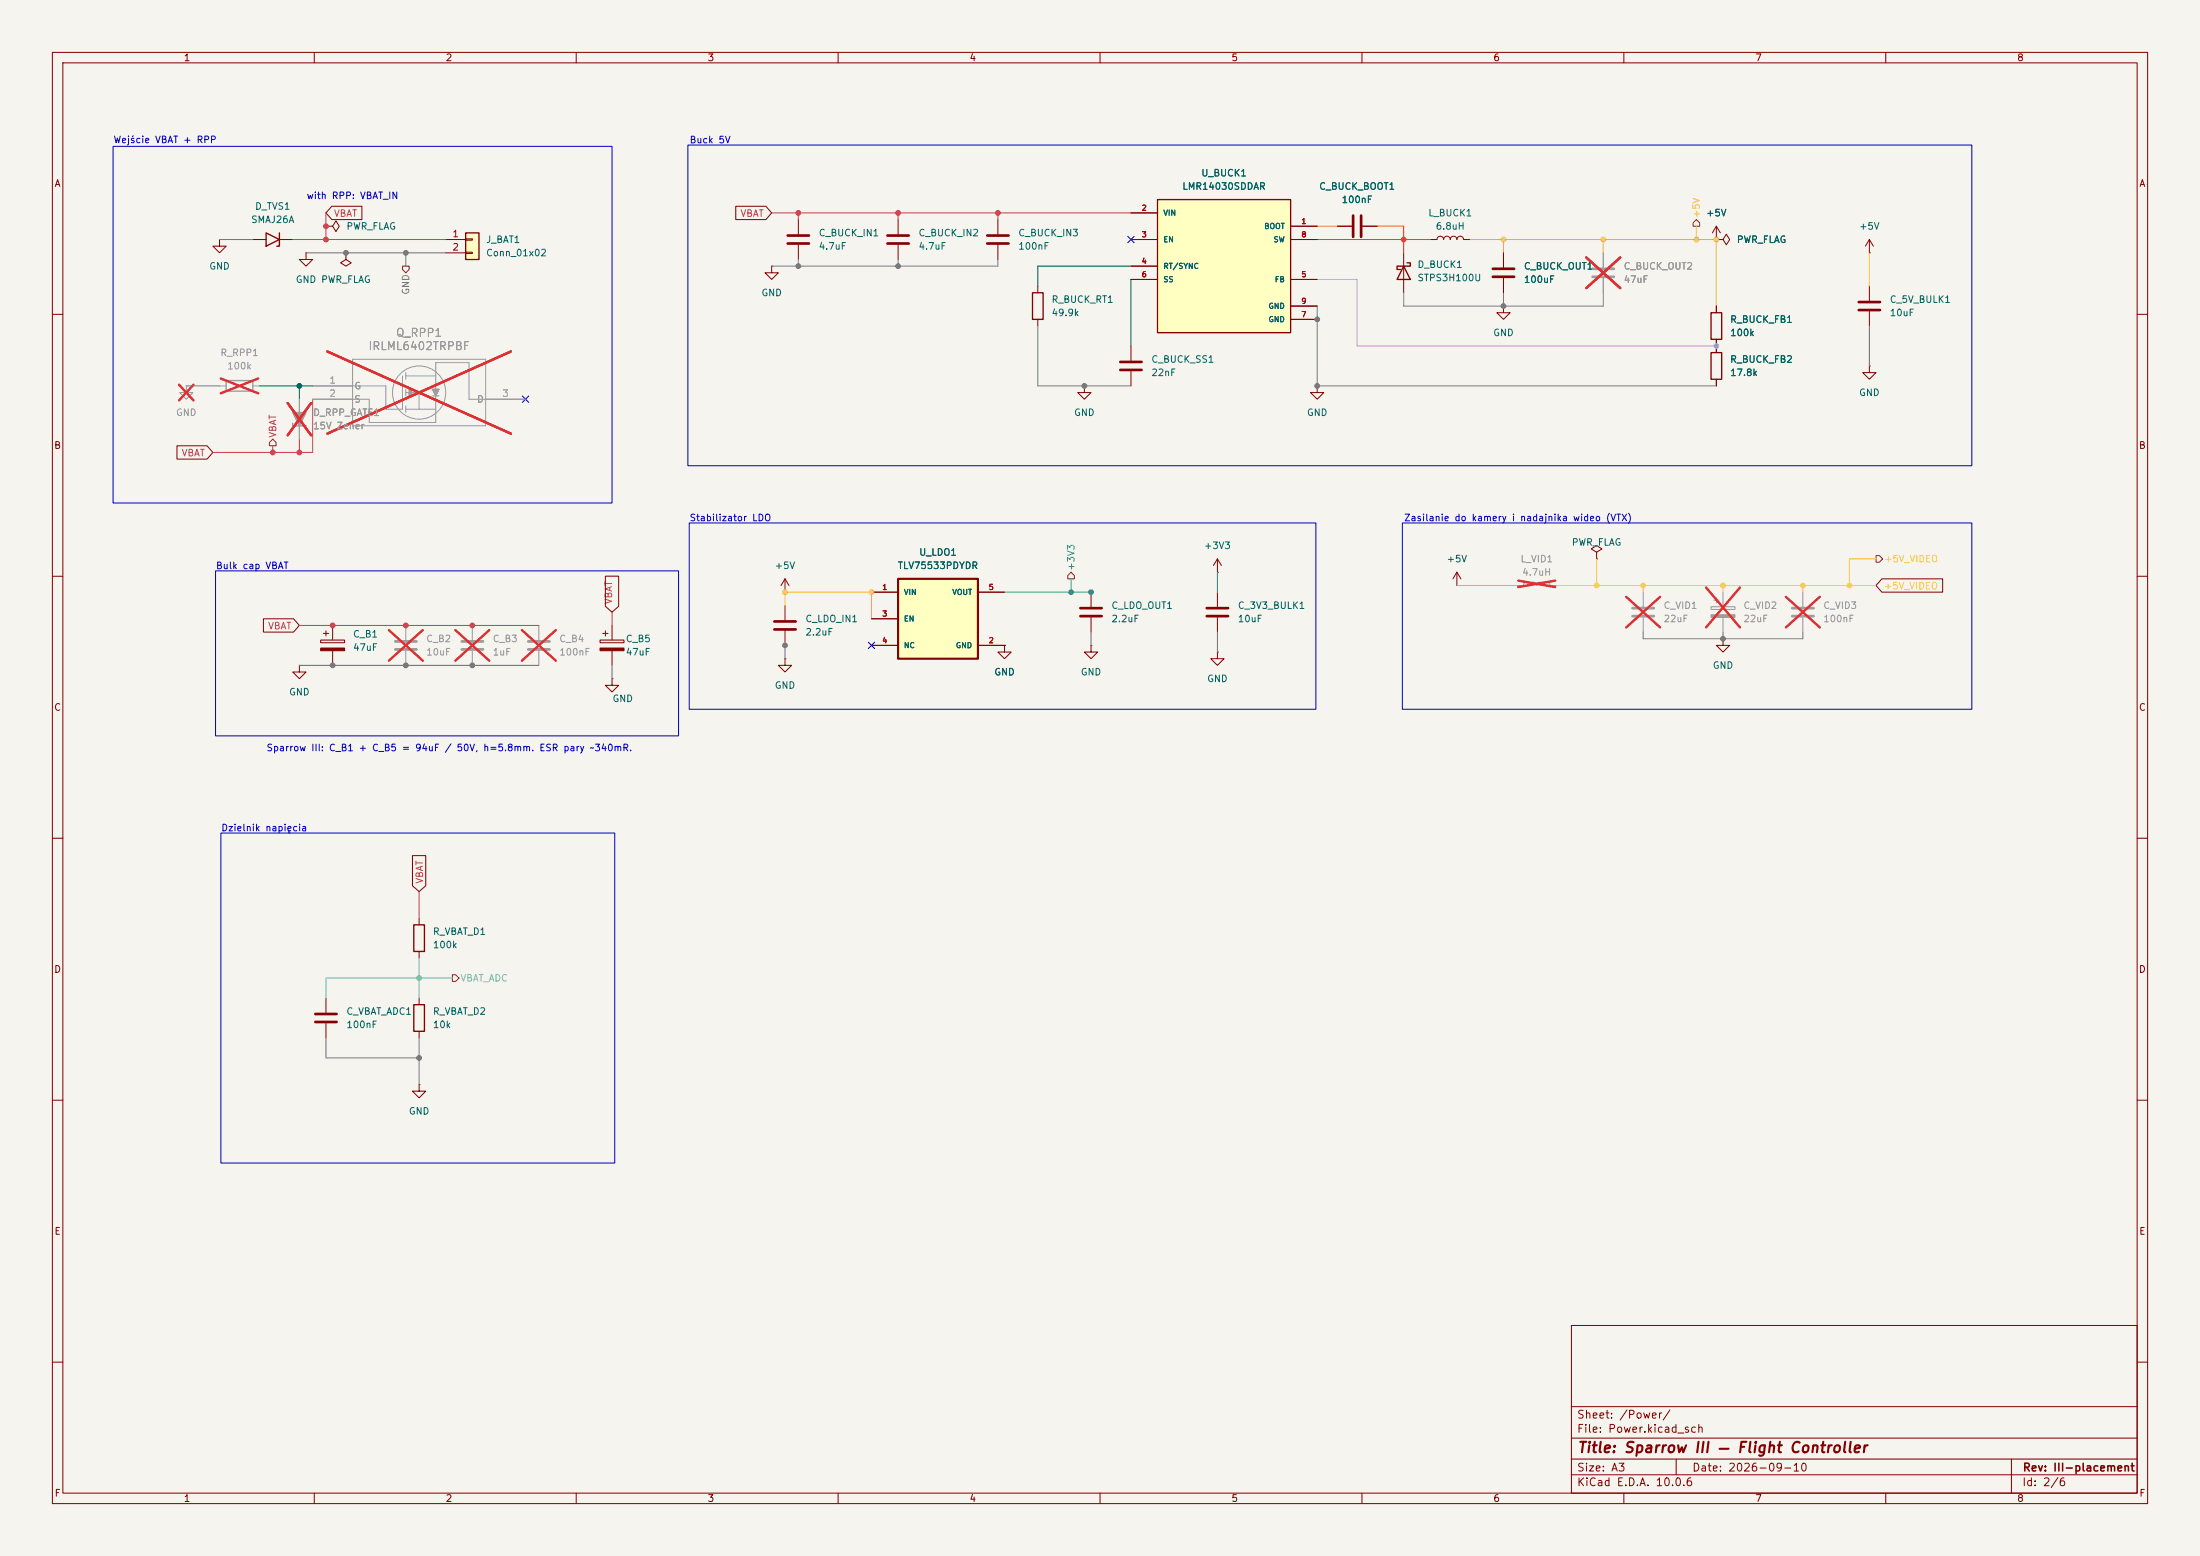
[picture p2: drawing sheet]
<svg xmlns="http://www.w3.org/2000/svg" width="420mm" height="297mm" viewBox="0 0 420 297" stroke-linecap="round" stroke-linejoin="round" font-family="sans-serif">
<path d="M0 0h420v297h-420z" fill="#f5f4ef" stroke="#f5f4ef" stroke-width=".19"/>
<g fill="none" stroke="#840000" stroke-width=".19">
<path d="M10 10h400v277h-400zM12 12h396v273h-396zM60 10v2M110 10v2M160 10v2M210 10v2M260 10v2M310 10v2M360 10v2M10 60h2M408 60h2M10 110h2"/>
<path d="M278.1 111.8h.1M278.1 109.2l-.7 1.3M278.1 109.2l.8 1.3M278.1 109.2v2.6M304.8 105.4l1-.6-1-.7-1 .7 1 .6v1.3M304.8 106.7h.1M408 110h2M328.9 121.9v1.3h1.3l-1.3 1.3-1.2-1.3h1.2M328.9 121.9h.1M10 160h2M408 160h2M10 210h2"/>
<path d="M408 210h2M300 253h108v32h-108zM10 260h2M300 278.5h108M300 274.5h108M300 268.5h108M320 278.5v3M384 278.5v6.5M408 260h2M60 285v2M110 285v2M160 285v2"/>
<path d="M210 285v2M260 285v2M300 281.5h108M310 285v2M360 285v2"/>
</g>
<path d="M55.9 80.8v.5h2.5" fill="none" stroke="#9c9b98" stroke-width=".25"/>
<path d="M57.1 76.2v7.6M289.6 111.8h1.2a.64 .64 0 0 1 .7-.7 .64 .64 0 0 1 .6 .7 .64 .64 0 0 1 .6-.7 .64 .64 0 0 1 .7 .7 .64 .64 0 0 1 .6-.7 .64 .64 0 0 1 .6 .7 .64 .64 0 0 1 .7-.7 .64 .64 0 0 1 .6 .7h1.3M326.6 115.8h4.6v.5h-4.6zM327.2 114.6h1M327.7 114v1.1M328.9 113v2.8M328.9 117.9v2.8" fill="none" stroke="#9c9b98" stroke-width=".19"/>
<path d="M55.9 78.7h2.5l-1.3 2.6z" fill="#9c9b98" stroke="#9c9b98" stroke-width=".25"/>
<path d="M54.9 76.9l4.5 6.2M59.4 76.9l-4.5 6.2M289.8 110.8l7.1 1.3M296.9 110.8l-7.1 1.3M325.7 112.1l6.5 7.7M332.2 112.1l-6.5 7.7" fill="none" stroke="#e12e31" stroke-width=".46"/>
<path d="M326.6 117.3h4.6v.6h-4.6z" fill="#9c9b98" stroke="#9c9b98" stroke-width=".19"/>
<path d="M88.9 44.5h2.5v5h-2.5z" fill="#ffffc2"/>
<path d="M50.8 44.5l2.5 1.2-2.5 1.3zM53.3 44.5v2.5h-.5M88.9 44.5h2.5v5h-2.5zM326.6 59.7h2.1v5.1h-2.1zM326.6 67.3h2.1v5.1h-2.1z" fill="none" stroke="#840000" stroke-width=".25"/>
<g fill="none" stroke="#840000" stroke-width=".19">
<path d="M41.9 45.7v1.3h1.3l-1.3 1.3-1.3-1.3h1.3M41.9 45.7h.1M48.3 45.7h2.5M53.3 45.7h2.6M58.4 48.3v1.2h1.3l-1.3 1.3-1.3-1.3h1.3M58.4 48.3h.1M62.2 43.2h1.3l.6-1 .7 1-.7 1-.6-1M62.2 43.2h.1M66 48.3v1.2l1.1 .7-1.1 .6-1-.6 1-.7M66 48.3h.1M85.1 45.7h3.8M85.1 48.3h3.8"/>
<path d="M88.9 45.6h1.3v.2h-1.3zM88.9 48.1h1.3v.3h-1.3zM255.3 43.2h2.8M260.1 43.2h2.8M327.7 45.7h1.2l.7-1 .6 1-.6 1-.7-1M327.7 45.7h.1M327.7 43.2l-.8 1.3M327.7 43.2l.7 1.3M327.7 43.2v2.5M327.7 58.4v1.3M356.9 48.3h.1M356.9 45.7l-.8 1.3"/>
<path d="M356.9 45.7l.7 1.3M356.9 45.7v2.6M356.9 54.6v2.8M356.9 59.4v2.8M251.5 73.7v1.2h1.2l-1.2 1.3-1.3-1.3h1.3M251.5 73.7h.1M327.7 64.8v2.5M327.7 72.4v1.3M356.9 69.9v1.2h1.2l-1.2 1.3-1.3-1.3h1.3M356.9 69.9h.1"/>
</g>
<g fill="none" stroke="#9c9b98" stroke-width=".19">
<path d="M35.6 73.7v1.2h1.2l-1.2 1.3-1.3-1.3h1.3M35.6 73.7h.1M41.9 73.7h1.3M48.3 73.7h1.2M59.7 76.2h10.8v4.4h12.7v-11.4h6.3v7h10.8M67.3 68.6h25.4v12.7h-25.4zM76.8 71.8v6.3h-3.1v-4.4h-14M77.5 78.1h5.7M77.5 71.1v1.3M77.5 74.3v1.3M77.5 77.5v1.2M77.5 71.8h5.7"/>
<path d="M77.5 74.9h2.5v3.2M78.1 74.3l.6 .6-.6 .7zM82.5 74.3h1.3l-.6 1.3zM82.5 75.6h1.3M313.7 113v2.8M313.7 117.9v2.8M344.2 113v2.8M344.2 117.9v2.8"/>
<circle cx="80" cy="74.9" r="5.1"/>
</g>
<g fill="#9c9b98" stroke="#9c9b98" stroke-width=".19">
<path d="M78.1 74.3l.6 .6-.6 .7z"/>
<path d="M82.5 74.3h1.3l-.6 1.3z"/>
</g>
<path d="M34.2 73.4l2.7 3M36.9 73.4l-2.7 3M42.1 72.2l7.2 2.9M49.3 72.2l-7.2 2.9M62.5 67.1l35 15.7M97.5 67.1l-35 15.7M310.5 113.9l6.4 5.9M316.9 113.9l-6.4 5.9M340.9 113.9l6.5 5.9M347.4 113.9l-6.5 5.9" fill="none" stroke="#e12e31" stroke-width=".46"/>
<path d="M311.7 116.1h4M311.7 117.6h4M342.1 116.1h4.1M342.1 117.6h4.1" fill="none" stroke="#9c9b98" stroke-width=".51"/>
<path d="M258.3 41.1v4.1M259.8 41.1v4.1M354.8 57.7h4.1M354.8 59.2h4.1" fill="none" stroke="#840000" stroke-width=".51"/>
<path d="M43.2 72.6h5.1v2.1h-5.1z" fill="none" stroke="#9c9b98" stroke-width=".25"/>
<path d="M221 38.1h25.4v25.4h-25.4z" fill="#ffffc2"/>
<path d="M221 38.1h25.4v25.4h-25.4zM197.1 55.9h2v5.1h-2z" fill="none" stroke="#840000" stroke-width=".25"/>
<g fill="none" stroke="#840000" stroke-width=".19">
<path d="M147.3 50.8v1.3h1.3l-1.3 1.2-1.3-1.2h1.3M147.3 50.8h.1M152.4 41.9v2.8M152.4 46.7v2.8M171.4 41.9v2.8M171.4 46.7v2.8M190.5 41.9v2.8M190.5 46.7v2.8M198.1 54.6v1.3M215.9 40.6h5.1M215.9 45.7h5.1M215.9 50.8h5.1"/>
<path d="M215.9 53.3h5.1M246.4 43.2h5.1M246.4 45.7h5.1M246.4 53.3h5.1M246.4 58.4h5.1M287 48.3v2.8M287 53.1v2.8M198.1 61v1.2M246.4 61h5.1M63.5 119.4v2.8M116.8 119.4v2.8M149.9 115.6v2.8"/>
<path d="M57.1 127v1.3h1.3l-1.3 1.2-1.2-1.2h1.2M57.1 127h.1M61.2 122.2h4.6v.5h-4.6zM61.7 120.9h1M62.2 120.4v1M63.5 124.2v2.8M114.6 122.2h4.5v.5h-4.5zM115.1 120.9h1M115.6 120.4v1M116.8 124.2v2.8M149.9 125.7v1.3h1.2l-1.2 1.3-1.3-1.3h1.3M149.9 125.7h.1"/>
<path d="M149.9 120.4v2.8M191.8 123.2v1.3h1.2l-1.2 1.2-1.3-1.2h1.3M191.8 123.2h.1"/>
</g>
<path d="M150.4 45h4M150.4 46.5h4M169.4 45h4.1M169.4 46.5h4.1M188.5 45h4M188.5 46.5h4M285 51.3h4.1M285 52.8h4.1M147.8 118.6h4.1M147.8 120.1h4.1" fill="none" stroke="#840000" stroke-width=".51"/>
<g fill="#840000" stroke="#840000" stroke-width=".19">
<path d="M61.2 123.7h4.6v.5h-4.6z"/>
<path d="M114.6 123.7h4.5v.5h-4.5z"/>
</g>
<path d="M75.4 122.4h4.1M75.4 124h4.1" fill="none" stroke="#9c9b98" stroke-width=".51"/>
<path d="M77.5 119.4v2.8M77.5 124.2v2.8" fill="none" stroke="#9c9b98" stroke-width=".19"/>
<path d="M74.2 120.3l6.5 5.8M80.7 120.3l-6.5 5.8" fill="none" stroke="#e12e31" stroke-width=".46"/>
<path d="M171.4 110.5h15.3v15.2h-15.3z" fill="#ffffc2"/>
<path d="M171.4 110.5h15.3v15.2h-15.3z" fill="none" stroke="#840000" stroke-width=".41"/>
<g fill="none" stroke="#840000" stroke-width=".19">
<path d="M63.3 39.4h5.8v2.5h-5.8l-1.1-1.3zM140.5 39.4h5.7l1.1 1.2-1.1 1.3h-5.7zM215.9 45.7h5.1M215.9 40.6h5.1M215.9 50.8h5.1M215.9 53.3h5.1M246.4 45.7h5.1M246.4 43.2h5.1M246.4 53.3h5.1M246.4 58.4h5.1M255.3 43.2h2.8M260.1 43.2h2.8"/>
<path d="M268 48.3v7.6M273 45.7h1.3a.64 .64 0 0 1 .7-.6 .64 .64 0 0 1 .6 .6 .64 .64 0 0 1 .6-.6 .64 .64 0 0 1 .7 .6 .64 .64 0 0 1 .6-.6 .64 .64 0 0 1 .6 .6 .64 .64 0 0 1 .7-.6 .64 .64 0 0 1 .6 .6h1.3M287 58.4v1.3h1.3l-1.3 1.3-1.3-1.3h1.3M287 58.4h.1M287 48.3v2.8M287 53.1v2.8M327.7 45.7h.1M327.7 58.4v1.3M207 73.7v1.2h1.3l-1.3 1.3-1.3-1.3h1.3M207 73.7h.1M215.9 66v2.8M215.9 70.9v2.8"/>
<path d="M246.4 61h5.1M327.7 64.8v2.5M327.7 72.4v1.3M33.8 85.1h5.7l1.1 1.3-1.1 1.2h-5.7zM50.3 118.1h5.7l1.1 1.3-1.1 1.3h-5.7zM115.6 110h2.5v5.7l-1.3 1.1-1.2-1.1zM149.9 113h.1M149.9 110.5l-.8 1.3M149.9 110.5l.7 1.3M149.9 110.5v2.5M166.4 113h5M166.4 118.1h5"/>
<path d="M186.7 113h5.1M208.3 113v2.8M208.3 117.9v2.8M232.4 109.2h.1M232.4 106.7l-.8 1.3M232.4 106.7l.8 1.3M232.4 106.7v2.5M232.4 113v2.8M232.4 117.9v2.8M359.3 110.5h11.6v2.5h-11.6l-1.2-1.2zM116.8 129.5v1.3h1.3l-1.3 1.3-1.2-1.3h1.2M116.8 129.5h.1"/>
<path d="M166.4 123.2h5M186.7 123.2h5.1M191.8 123.2h.1M208.3 123.2v1.3h1.2l-1.2 1.2-1.3-1.2h1.3M208.3 123.2h.1M232.4 124.5v1.2h1.3l-1.3 1.3-1.3-1.3h1.3M232.4 124.5h.1M78.7 163.3h2.6v5.8l-1.3 1.1-1.3-1.1zM80 175.3v1.2M62.2 190.5v2.8M62.2 195.3v2.8M80 181.6v1.3"/>
<path d="M80 190.5v1.3M80 196.9v1.2M80 207v1.3h1.3l-1.3 1.3-1.3-1.3h1.3M80 207h.1"/>
</g>
<path d="M304 51.3h4.1M304 52.8h4.1M88.1 122.4h4.1M88.1 124h4.1M100.8 122.4h4.1M100.8 124h4.1" fill="none" stroke="#9c9b98" stroke-width=".51"/>
<path d="M306.1 48.3v2.8M306.1 53.1v2.8M57.1 76.2v2.5M59.7 73.7h7.6M59.7 76.2h7.6M92.7 76.2h7.6M57.1 81.3v2.5M90.2 119.4v2.8M102.9 119.4v2.8M90.2 124.2v2.8M102.9 124.2v2.8" fill="none" stroke="#9c9b98" stroke-width=".19"/>
<path d="M302.8 49.1l6.5 5.9M309.3 49.1l-6.5 5.9M54.9 76.9l4.5 6.2M59.4 76.9l-4.5 6.2M62.5 67.1l35 15.7M97.5 67.1l-35 15.7M86.9 120.3l6.5 5.8M93.4 120.3l-6.5 5.8M99.6 120.3l6.5 5.8M106.1 120.3l-6.5 5.8" fill="none" stroke="#e12e31" stroke-width=".46"/>
<path d="M213.9 69.1h4M213.9 70.6h4M206.2 116.1h4.1M206.2 117.6h4.1M230.4 116.1h4M230.4 117.6h4M60.2 193.5h4.1M60.2 195.1h4.1" fill="none" stroke="#840000" stroke-width=".51"/>
<path d="M268 50.8l1.2 2.5h-2.5zM268.6 50.2h.6v.6h-2.5v.6h.6M79 176.5h2v5.1h-2zM79 191.8h2v5.1h-2z" fill="none" stroke="#840000" stroke-width=".25"/>
<path d="M76.8 50.8h1.3v.6l-.6 .7-.7-.7zM323.8 41.9l.7 .6v.7h-1.3v-.7zM52.1 83.8l.6 .7v.6h-1.3v-.6zM204.5 109.2l.6 .7v.6h-1.3v-.6zM358.1 106h.7l.6 .7-.6 .6h-.7zM86.4 186.1h.6l.6 .6-.6 .6h-.6z" fill="none" stroke="#725600" stroke-width=".19"/>
<path d="M280.7 45.7h47v12.7M287 45.7v2.6M306.1 45.7v2.6M323.8 43.2v2.5M356.9 48.3v6.3M149.9 115.6v-2.6h16.5v5.1M278.1 111.8h11.5" fill="none" stroke="#ffa02e" stroke-width=".19"/>
<g fill="none" stroke="#787878" stroke-width=".19">
<path d="M41.9 45.7h6.4M58.4 48.3h26.7M77.5 48.3v2.5M152.4 49.5v1.3M171.4 49.5v1.3M190.5 49.5v1.3h-43.2M251.5 58.4v15.3h76.2M268 55.9v2.5h38.1v-2.5M287 55.9v2.5M35.6 73.7h6.3M198.1 62.2v11.5h17.8M356.9 62.2v7.7"/>
<path d="M57.1 127h45.8M116.8 127v2.5M149.9 123.2v2.5M208.3 120.7v2.5M232.4 120.7v3.8M313.7 120.7v1.2h30.5v-1.2M328.9 120.7v1.2M62.2 198.1v3.8h17.8M80 198.1v8.9"/>
</g>
<path d="M191.8 113h16.5M204.5 110.5v2.5M232.4 109.2v3.8" fill="none" stroke="#11db87" stroke-width=".19"/>
<path d="M55.9 45.7h29.2M62.2 40.6v5.1M147.3 40.6h68.6M152.4 40.6v1.3M171.4 40.6v1.3M190.5 40.6v1.3M59.7 76.2v10.2h-19.1M52.1 85.1v1.3M57.1 83.8v2.6M57.1 119.4h45.8M116.8 116.8v2.6M80 170.2v5.1" fill="none" stroke="#d23d53" stroke-width=".19"/>
<path d="M251.5 45.7h21.5M262.9 43.2h5.1v5.1" fill="none" stroke="#ff5028" stroke-width=".19"/>
<path d="M215.9 50.8h-17.8v3.8M215.9 53.3v12.7M49.5 73.7h10.2M57.1 73.7v2.5" fill="none" stroke="#009600" stroke-width=".19"/>
<path d="M251.5 53.3h7.6v12.7h68.6" fill="none" stroke="#c878ff" stroke-width=".19"/>
<path d="M251.5 43.2h3.8" fill="none" stroke="#ff8c3c" stroke-width=".19"/>
<path d="M80 182.9v7.6M86.4 186.7h-24.2v3.8" fill="none" stroke="#5abedc" stroke-width=".19"/>
<path d="M297.2 111.8h60.9M304.8 106.7v5.1M313.7 111.8v1.2M328.9 111.8v1.2M344.2 111.8v1.2M358.1 106.7h-5v5.1" fill="none" stroke="#ffc82e" stroke-width=".19"/>
<path d="M215.3 45.1l1.2 1.2M216.5 45.1l-1.2 1.2M99.7 75.6l1.2 1.2M100.9 75.6l-1.2 1.2M165.8 122.6l1.2 1.2M167 122.6l-1.2 1.2" fill="none" stroke="#000084" stroke-width=".19"/>
<path d="M21.6 27.9h95.2v68.1h-95.2zM131.3 27.7h245.1v61.2h-245.1zM131.6 99.8h119.6v35.6h-119.6zM267.7 99.8h108.7v35.6h-108.7zM41.1 109h88.4v31.5h-88.4zM42.2 159h75.1v63h-75.1z" fill="none" stroke="#0000c2" stroke-width=".19"/>
<g fill="#d23d53" stroke="#d23d53" stroke-width=".19">
<circle cx="63.5" cy="119.4" r=".46"/>
<circle cx="90.2" cy="119.4" r=".46"/>
<circle cx="77.5" cy="119.4" r=".46"/>
<circle cx="57.1" cy="86.4" r=".46"/>
<circle cx="52.1" cy="86.4" r=".46"/>
<circle cx="62.2" cy="45.7" r=".46"/>
<circle cx="62.2" cy="43.2" r=".46"/>
<circle cx="152.4" cy="40.6" r=".46"/>
<circle cx="171.4" cy="40.6" r=".46"/>
<circle cx="190.5" cy="40.6" r=".46"/>
</g>
<g fill="#787878" stroke="#787878" stroke-width=".19">
<circle cx="63.5" cy="127" r=".46"/>
<circle cx="90.2" cy="127" r=".46"/>
<circle cx="66" cy="48.3" r=".46"/>
<circle cx="77.5" cy="48.3" r=".46"/>
<circle cx="171.4" cy="50.8" r=".46"/>
<circle cx="152.4" cy="50.8" r=".46"/>
<circle cx="328.9" cy="121.9" r=".46"/>
<circle cx="287" cy="58.4" r=".46"/>
<circle cx="149.9" cy="123.2" r=".46"/>
<circle cx="207" cy="73.7" r=".46"/>
<circle cx="251.5" cy="73.7" r=".46"/>
<circle cx="251.5" cy="61" r=".46"/>
<circle cx="77.5" cy="127" r=".46"/>
<circle cx="80" cy="201.9" r=".46"/>
</g>
<circle cx="57.1" cy="73.7" r=".46" fill="#009600" stroke="#009600" stroke-width=".19"/>
<circle cx="327.7" cy="66" r=".46" fill="#c878ff" stroke="#c878ff" stroke-width=".19"/>
<g fill="#ffc82e" stroke="#ffc82e" stroke-width=".19">
<circle cx="313.7" cy="111.8" r=".46"/>
<circle cx="304.8" cy="111.8" r=".46"/>
<circle cx="328.9" cy="111.8" r=".46"/>
<circle cx="353.1" cy="111.8" r=".46"/>
<circle cx="344.2" cy="111.8" r=".46"/>
</g>
<g fill="#ffa02e" stroke="#ffa02e" stroke-width=".19">
<circle cx="327.7" cy="45.7" r=".46"/>
<circle cx="306.1" cy="45.7" r=".46"/>
<circle cx="287" cy="45.7" r=".46"/>
<circle cx="323.8" cy="45.7" r=".46"/>
<circle cx="166.4" cy="113" r=".46"/>
<circle cx="149.9" cy="113" r=".46"/>
</g>
<circle cx="268" cy="45.7" r=".46" fill="#ff5028" stroke="#ff5028" stroke-width=".19"/>
<g fill="#11db87" stroke="#11db87" stroke-width=".19">
<circle cx="204.5" cy="113" r=".46"/>
<circle cx="208.3" cy="113" r=".46"/>
</g>
<circle cx="80" cy="186.7" r=".46" fill="#5abedc" stroke="#5abedc" stroke-width=".19"/>
<text font-size="2" fill="#840000" x="301" y="277.8">Title: Sparrow III — Flight Controller</text>
<g font-size="1.5" fill="#939391">
<text x="75.5" y="64.7">Q_RPP1</text>
<text x="70.2" y="67.2">IRLML6402TRPBF</text>
</g>
<g font-size="1.5" fill="#840000">
<text x="300.9" y="273.8">File: Power.kicad_sch</text>
<text x="300.9" y="271.1">Sheet: /Power/</text>
<text x="300.9" y="281.2">Size: A3</text>
<text x="322.9" y="281.2">Date: 2026-09-10</text>
<text x="386" y="281.2">Rev: III-placement</text>
<text x="300.9" y="284">KiCad E.D.A. 10.0.6</text>
<text x="385.9" y="284">Id: 2/6</text>
</g>
<g font-size="1.3" fill="#840000">
<text x="35" y="12">1</text>
<text x="85" y="12">2</text>
<text x="135" y="12">3</text>
<text x="185" y="12">4</text>
<text x="235" y="12">5</text>
<text x="285" y="12">6</text>
<text x="335" y="12">7</text>
<text x="385" y="12">8</text>
<text x="10.3" y="36">A</text>
<text x="408.3" y="36">A</text>
<text x="10.2" y="86">B</text>
<text x="408.2" y="86">B</text>
<text x="10.2" y="136">C</text>
<text x="408.2" y="136">C</text>
<text x="10.2" y="186">D</text>
<text x="408.2" y="186">D</text>
<text x="10.3" y="236">E</text>
<text x="408.3" y="236">E</text>
<text x="10.3" y="286">F</text>
<text x="35" y="287">1</text>
<text x="85" y="287">2</text>
<text x="135" y="287">3</text>
<text x="185" y="287">4</text>
<text x="235" y="287">5</text>
<text x="285" y="287">6</text>
<text x="335" y="287">7</text>
<text x="385" y="287">8</text>
<text x="408.3" y="286">F</text>
</g>
<g font-size="1.3" fill="#0000c2">
<text x="21.6" y="27.6">Wejście VBAT + RPP</text>
<text x="131.5" y="27.7">Buck 5V</text>
<text x="58.4" y="38.3">with RPP: VBAT_IN</text>
<text x="131.5" y="99.8">Stabilizator LDO</text>
<text x="267.9" y="99.8">Zasilanie do kamery i nadajnika wideo (VTX)</text>
<text x="41.1" y="108.9">Bulk cap VBAT</text>
<text x="50.8" y="143.7">Sparrow III: C_B1 + C_B5 = 94uF / 50V, h=5.8mm. ESR pary ~340mR.</text>
<text x="42.1" y="159">Dzielnik napięcia</text>
</g>
<g font-size="1.3" fill="#006464">
<text x="229.2" y="34">U_BUCK1</text>
<text x="48.6" y="40.3">D_TVS1</text>
<text x="225.6" y="36.5">LMR14030SDDAR</text>
<text x="251.7" y="36.5">C_BUCK_BOOT1</text>
<text x="256" y="39.1">100nF</text>
<text x="272.6" y="41.6">L_BUCK1</text>
<text x="325.6" y="41.6">+5V</text>
<text x="47.8" y="42.9">SMAJ26A</text>
<text x="66" y="44.1">PWR_FLAG</text>
<text x="92.7" y="46.7">J_BAT1</text>
<text x="156.2" y="45.4">C_BUCK_IN1</text>
<text x="156.2" y="48">4.7uF</text>
<text x="175.2" y="45.4">C_BUCK_IN2</text>
<text x="175.2" y="48">4.7uF</text>
<text x="194.3" y="45.4">C_BUCK_IN3</text>
<text x="194.3" y="48">100nF</text>
<text x="274" y="44.1">6.8uH</text>
<text x="331.5" y="46.7">PWR_FLAG</text>
<text x="354.8" y="44.1">+5V</text>
<text x="39.8" y="51.8">GND</text>
<text x="92.7" y="49.2">Conn_01x02</text>
<text x="270.5" y="51.4">D_BUCK1</text>
<text x="270.5" y="54">STPS3H100U</text>
<text x="290.8" y="51.8">C_BUCK_OUT1</text>
<text x="56.4" y="54.3">GND PWR_FLAG</text>
<text x="145.3" y="56.8">GND</text>
<text x="200.6" y="58.1">R_BUCK_RT1</text>
<text x="290.8" y="54.3">100uF</text>
<text x="360.7" y="58.1">C_5V_BULK1</text>
<text x="200.6" y="60.7">49.9k</text>
<text x="285" y="64.5">GND</text>
<text x="330.2" y="61.9">R_BUCK_FB1</text>
<text x="330.2" y="64.5">100k</text>
<text x="360.7" y="60.7">10uF</text>
<text x="219.7" y="69.5">C_BUCK_SS1</text>
<text x="330.2" y="69.5">R_BUCK_FB2</text>
<text x="219.7" y="72.1">22nF</text>
<text x="330.2" y="72.1">17.8k</text>
<text x="354.8" y="75.9">GND</text>
<text x="204.9" y="79.7">GND</text>
<text x="249.4" y="79.7">GND</text>
<text x="175.4" y="106.4">U_LDO1</text>
<text x="229.7" y="105.1">+3V3</text>
<text x="276.1" y="107.6">+5V</text>
<text x="300" y="104.5">PWR_FLAG</text>
<text x="147.8" y="108.9">+5V</text>
<text x="171.3" y="108.9">TLV75533PDYDR</text>
<text x="153.7" y="119.1">C_LDO_IN1</text>
<text x="212.1" y="116.5">C_LDO_OUT1</text>
<text x="212.1" y="119.1">2.2uF</text>
<text x="236.2" y="116.5">C_3V3_BULK1</text>
<text x="236.2" y="119.1">10uF</text>
<text x="67.3" y="122">C_B1</text>
<text x="67.3" y="124.5">47uF</text>
<text x="119.4" y="122.9">C_B5</text>
<text x="119.4" y="125.4">47uF</text>
<text x="153.7" y="121.6">2.2uF</text>
<text x="147.8" y="131.8">GND</text>
<text x="189.7" y="129.2">GND</text>
<text x="206.2" y="129.2">GND</text>
<text x="230.3" y="130.5">GND</text>
<text x="326.9" y="128">GND</text>
<text x="55.1" y="133">GND</text>
<text x="116.8" y="134.3">GND</text>
<text x="82.5" y="178.8">R_VBAT_D1</text>
<text x="82.5" y="181.3">100k</text>
<text x="66" y="194">C_VBAT_ADC1</text>
<text x="66" y="196.5">100nF</text>
<text x="82.5" y="194">R_VBAT_D2</text>
<text x="82.5" y="196.5">10k</text>
<text x="77.9" y="213.1">GND</text>
</g>
<g font-size="1.3" fill="#d23d53">
<text x="63.6" y="41.7">VBAT</text>
<text x="141.2" y="41.7">VBAT</text>
<text x="53" y="83.7" transform="rotate(-90 53 83.7)">VBAT</text>
<text x="34.6" y="87.4">VBAT</text>
<text x="117.2" y="115.4" transform="rotate(-90 117.2 115.4)">VBAT</text>
<text x="51.1" y="120.4">VBAT</text>
<text x="81.1" y="168.8" transform="rotate(-90 81.1 168.8)">VBAT</text>
</g>
<text font-size="1.3" fill="#ffa02e" x="324.8" y="41.7" transform="rotate(-90 324.8 41.7)">+5V</text>
<g font-size="1.3" fill="#a90000">
<text x="86.3" y="45.6">1</text>
<text x="86.3" y="48.1">2</text>
</g>
<g font-size="1.3" fill="#939391">
<text x="309.9" y="51.8">C_BUCK_OUT2</text>
<text x="309.9" y="54.3">47uF</text>
<text x="42" y="68.3">R_RPP1</text>
<text x="43.3" y="70.8">100k</text>
<text x="67.5" y="74.6">G</text>
<text x="67.5" y="77.2">S</text>
<text x="91" y="77.2">D</text>
<text x="33.5" y="79.7">GND</text>
<text x="59.7" y="79.7">D_RPP_GATE1</text>
<text x="59.7" y="82.2">15V Zener</text>
<text x="290.2" y="107.6">L_VID1</text>
<text x="290.5" y="110.2">4.7uH</text>
<text x="317.5" y="116.5">C_VID1</text>
<text x="317.5" y="119.1">22uF</text>
<text x="332.7" y="116.5">C_VID2</text>
<text x="332.7" y="119.1">22uF</text>
<text x="348" y="116.5">C_VID3</text>
<text x="348" y="119.1">100nF</text>
<text x="81.3" y="122.9">C_B2</text>
<text x="81.3" y="125.4">10uF</text>
<text x="94" y="122.9">C_B3</text>
<text x="94" y="125.4">1uF</text>
<text x="106.7" y="122.9">C_B4</text>
<text x="106.7" y="125.4">100nF</text>
</g>
<text font-size="1.3" fill="#787878" x="78.4" y="56.4" transform="rotate(-90 78.4 56.4)">GND</text>
<g font-size="1.3" fill="#a5a4a2">
<text x="62.8" y="73.5">1</text>
<text x="62.8" y="76.1">2</text>
<text x="95.8" y="76.1">3</text>
</g>
<g font-size="1.3" fill="#ffc82e">
<text x="359.6" y="107.6">+5V_VIDEO</text>
<text x="359.5" y="112.8">+5V_VIDEO</text>
</g>
<text font-size="1.3" fill="#11db87" x="205.4" y="109.1" transform="rotate(-90 205.4 109.1)">+3V3</text>
<text font-size="1.3" fill="#5abedc" x="87.8" y="187.7">VBAT_ADC</text>
<g font-size="1" fill="#a90000">
<text x="217.9" y="40.5">2</text>
<text x="217.9" y="45.5">3</text>
<text x="248.3" y="43">1</text>
<text x="248.3" y="45.5">8</text>
<text x="217.9" y="50.6">4</text>
<text x="217.9" y="53.2">6</text>
<text x="248.3" y="53.2">5</text>
<text x="248.3" y="58.2">9</text>
<text x="248.3" y="60.8">7</text>
<text x="168.3" y="112.8">1</text>
<text x="188.6" y="112.8">5</text>
<text x="168.3" y="117.9">3</text>
<text x="168.3" y="123">4</text>
<text x="188.6" y="123">2</text>
</g>
<g font-size="1" fill="#006464">
<text x="222" y="41.4">VIN</text>
<text x="222" y="46.5">EN</text>
<text x="241.2" y="43.9">BOOT</text>
<text x="243" y="46.5">SW</text>
<text x="222" y="51.6">RT/SYNC</text>
<text x="222" y="54.1">SS</text>
<text x="242.1" y="59.2">GND</text>
<text x="243.3" y="54.1">FB</text>
<text x="242.1" y="61.7">GND</text>
<text x="172.5" y="113.8">VIN</text>
<text x="181.7" y="113.8">VOUT</text>
<text x="172.5" y="118.9">EN</text>
<text x="172.5" y="124">NC</text>
<text x="182.4" y="124">GND</text>
</g>
</svg>
